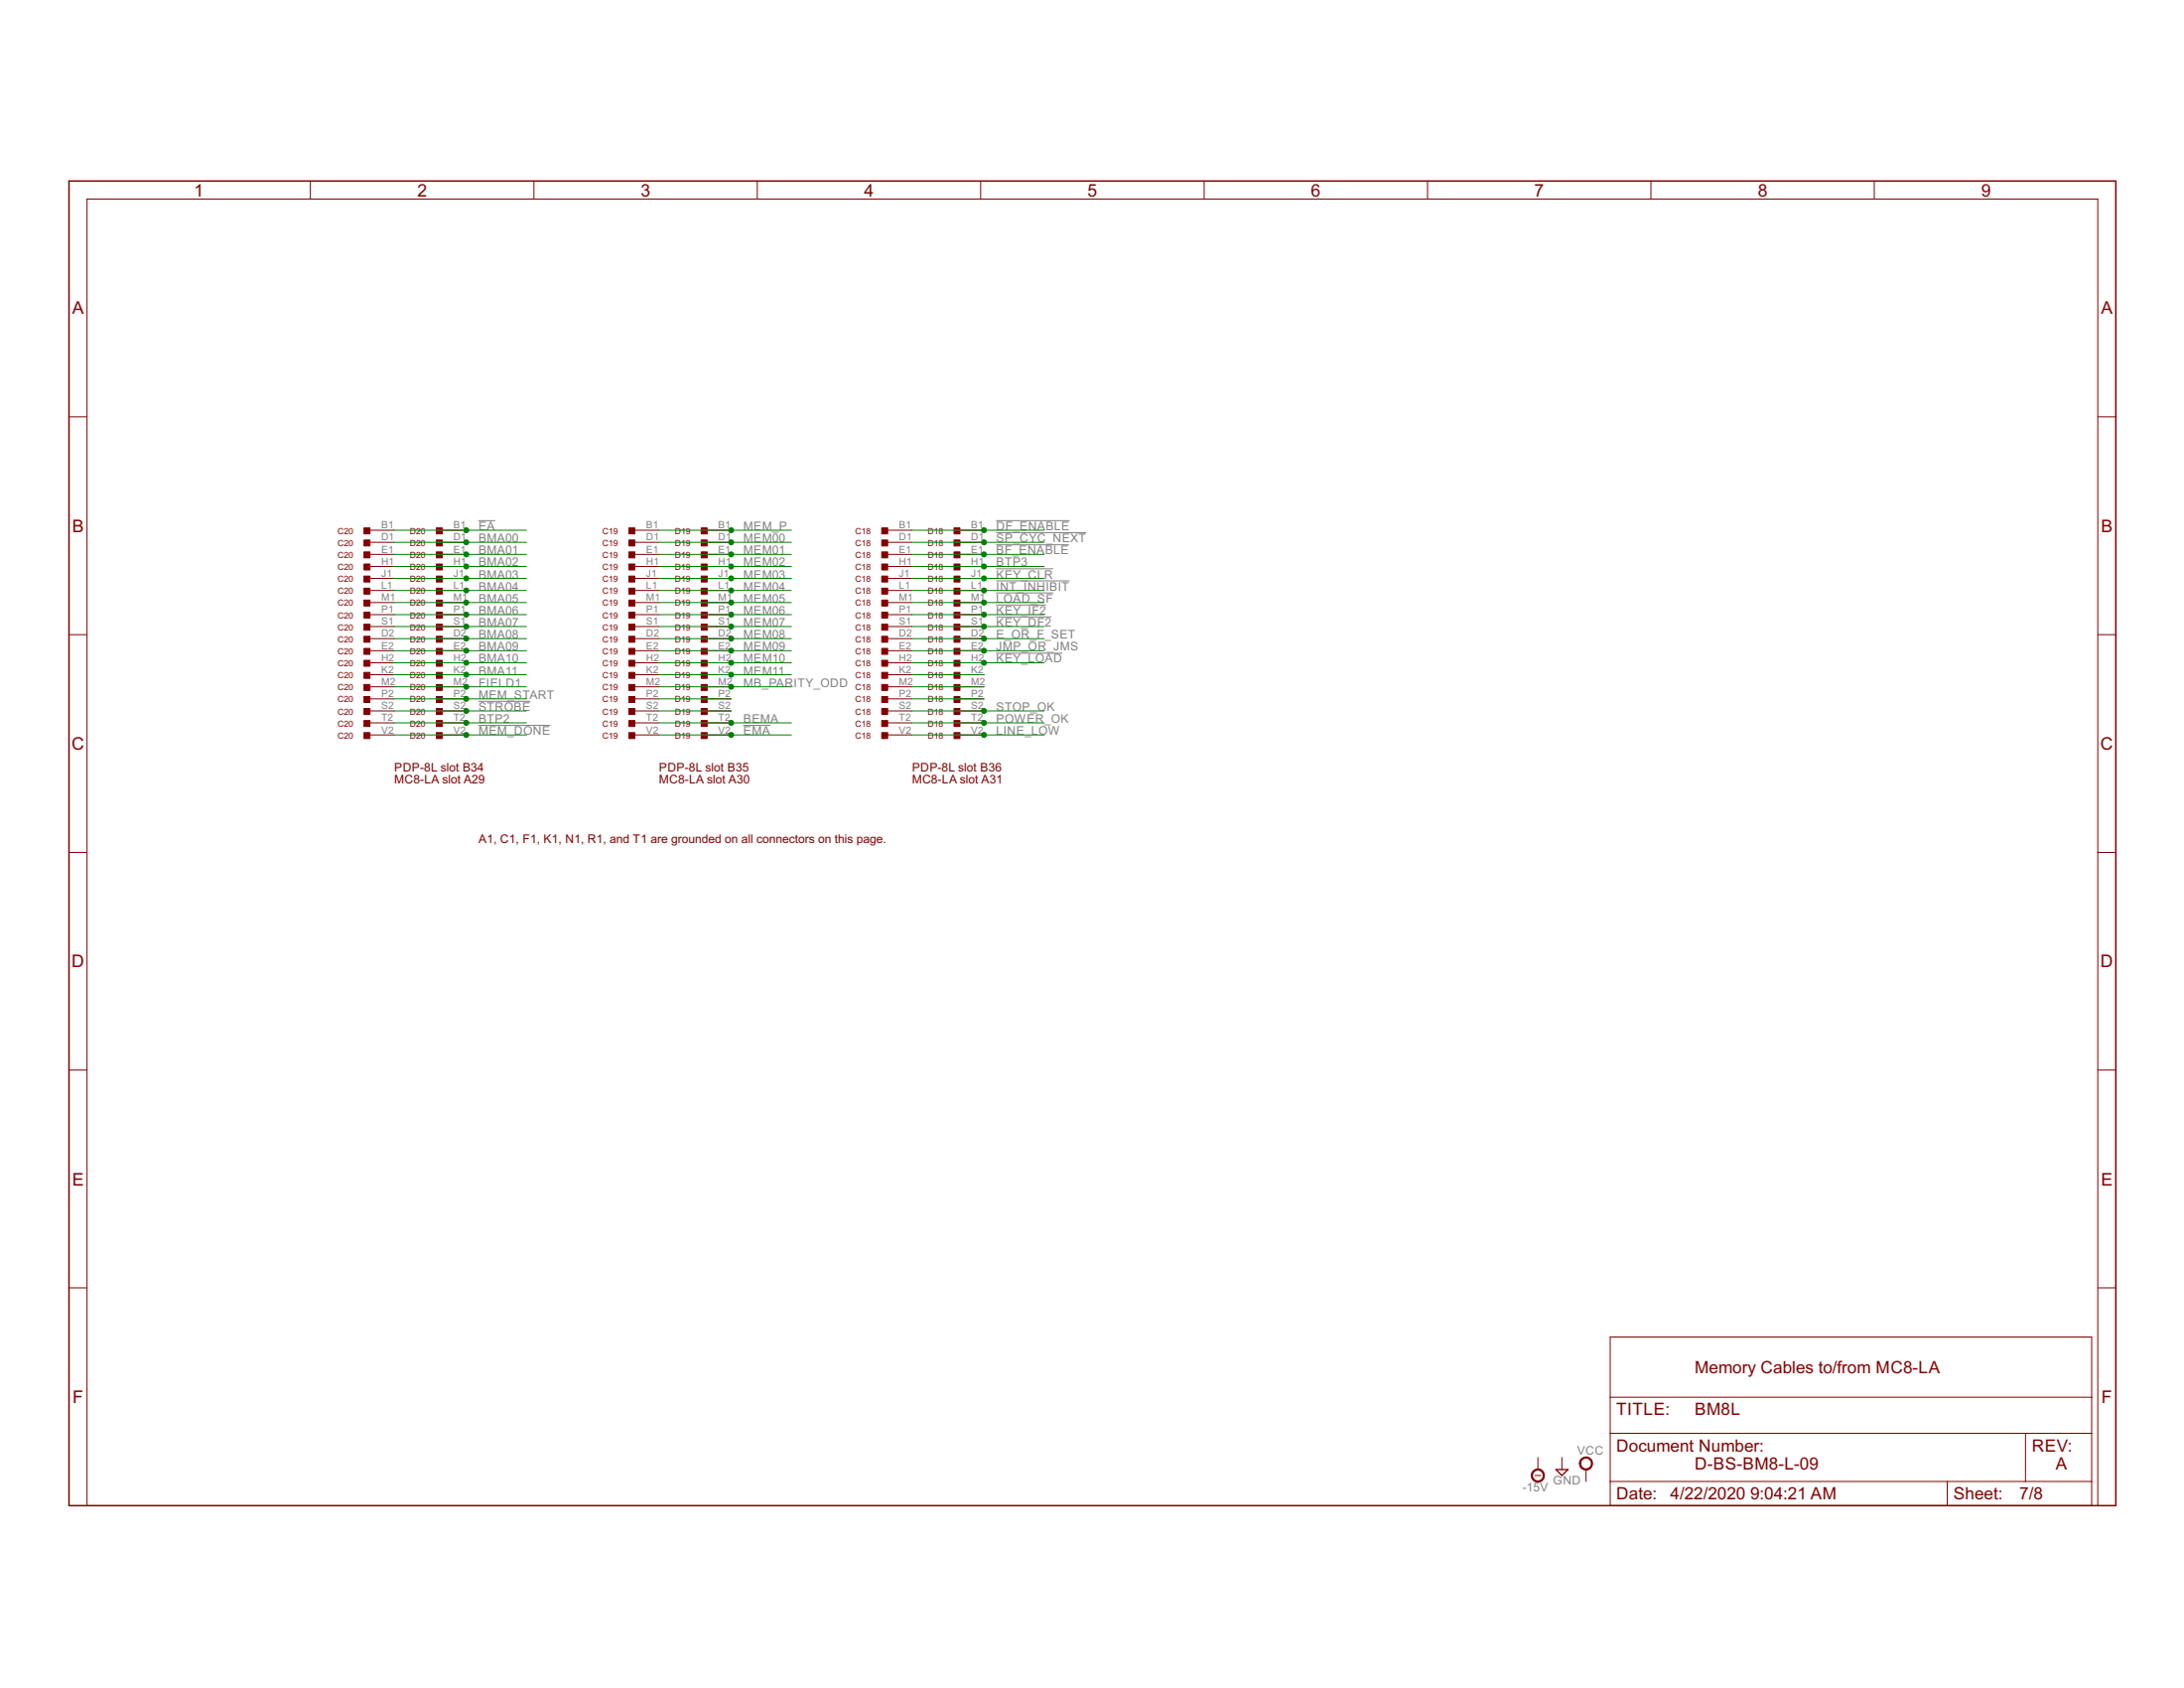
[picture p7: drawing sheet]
<svg xmlns="http://www.w3.org/2000/svg" width="279mm" height="216mm" viewBox="0 0 279 216" stroke-linecap="round" stroke-linejoin="round" font-family="sans-serif">
<g fill="none" stroke="#808080" stroke-width=".13">
<path d="M61.2 66.6h2.2M127.4 66.6h9.4M127.4 68.1h11.6M127.4 69.7h9.3M127.4 78.9h7.1M127.4 77.4h6.4M127.4 75.8h7.3M127.4 74.3h9.4M127.4 72.7h7.3M61.2 92.8h9.2M61.2 89.7h6.7M95.1 92.8h3.5"/>
<path d="M127.4 83.5h8.5"/>
</g>
<path d="M8.8 23.2h261.9v169.4h-261.9z" fill="none" stroke="#800000" stroke-width=".19"/>
<g fill="none" stroke="#800000" stroke-width=".13">
<path d="M39.7 23.2v2.3M68.3 23.2v2.3M96.9 23.2v2.3M125.5 23.2v2.3M154.1 23.2v2.3M182.6 23.2v2.3M211.2 23.2v2.3M239.8 23.2v2.3M8.8 53.3h2.3M268.4 53.3h2.3M47.3 67.8h3.1M47.3 69.4h3.1"/>
<path d="M47.3 70.9h3.1M47.3 72.5h3.1M47.3 74h3.1M47.3 75.5h3.1M47.3 77.1h3.1M47.3 78.6h3.1M56.6 67.8h3M56.6 69.4h3M56.6 70.9h3M56.6 72.5h3M56.6 74h3M56.6 75.5h3"/>
<path d="M56.6 77.1h3M56.6 78.6h3M81.2 67.8h3.1M81.2 69.4h3.1M81.2 70.9h3.1M81.2 72.5h3.1M81.2 74h3.1M81.2 75.5h3.1M81.2 77.1h3.1M81.2 78.6h3.1M90.5 67.8h3M90.5 69.4h3"/>
<path d="M90.5 70.9h3M90.5 72.5h3M90.5 74h3M90.5 75.5h3M90.5 77.1h3M90.5 78.6h3M113.6 67.8h3M113.6 69.4h3M113.6 70.9h3M113.6 72.5h3M113.6 74h3M113.6 75.5h3"/>
<path d="M113.6 77.1h3M113.6 78.6h3M122.8 67.8h3.1M122.8 69.4h3.1M122.8 70.9h3.1M122.8 72.5h3.1M122.8 74h3.1M122.8 75.5h3.1M122.8 77.1h3.1M122.8 78.6h3.1M8.8 81.2h2.3M47.3 80.1h3.1"/>
<path d="M47.3 81.7h3.1M47.3 83.2h3.1M47.3 84.8h3.1M47.3 86.3h3.1M47.3 87.8h3.1M47.3 89.4h3.1M47.3 90.9h3.1M47.3 92.5h3.1M47.3 94h3.1M56.6 80.1h3M56.6 81.7h3M56.6 83.2h3"/>
<path d="M56.6 84.8h3M56.6 86.3h3M56.6 87.8h3M56.6 89.4h3M56.6 90.9h3M56.6 92.5h3M56.6 94h3M81.2 80.1h3.1M81.2 81.7h3.1M81.2 83.2h3.1M81.2 84.8h3.1M81.2 86.3h3.1"/>
<path d="M81.2 87.8h3.1M81.2 89.4h3.1M81.2 90.9h3.1M81.2 92.5h3.1M81.2 94h3.1M90.5 80.1h3M90.5 81.7h3M90.5 83.2h3M90.5 84.8h3M90.5 86.3h3M90.5 87.8h3M90.5 89.4h3"/>
<path d="M90.5 90.9h3M90.5 92.5h3M90.5 94h3M113.6 80.1h3M113.6 81.7h3M113.6 83.2h3M113.6 84.8h3M113.6 86.3h3M113.6 87.8h3M113.6 89.4h3M113.6 90.9h3M113.6 92.5h3"/>
<path d="M113.6 94h3M122.8 80.1h3.1M122.8 81.7h3.1M122.8 83.2h3.1M122.8 84.8h3.1M122.8 86.3h3.1M122.8 87.8h3.1M122.8 89.4h3.1M122.8 90.9h3.1M122.8 92.5h3.1M122.8 94h3.1M268.4 81.2h2.3"/>
<path d="M8.8 109h2.3M268.4 109h2.3M8.8 136.9h2.3M268.4 136.9h2.3M8.8 164.7h2.3M206 171h61.6v21.6h-61.6zM206 178.7h61.6M268.4 164.7h2.3M11.1 192.6v-167.1h257.3v167.1M196.4 188.7h.7M196.7 186.4v1.6M199.8 186.4v1.6"/>
<path d="M202.9 188v1.5M206 183.3h61.6M206 189.5h61.6M249.1 189.5v3.1M259.1 183.3v6.2"/>
</g>
<g fill="#800000" stroke="#800000" stroke-width=".13">
<path d="M112.8 67.5h.8v.8h-.8z"/>
<path d="M112.8 69.1h.8v.7h-.8z"/>
<path d="M112.8 70.6h.8v.8h-.8z"/>
<path d="M112.8 72.1h.8v.8h-.8z"/>
<path d="M112.8 73.7h.8v.7h-.8z"/>
<path d="M112.8 75.2h.8v.8h-.8z"/>
<path d="M112.8 76.8h.8v.7h-.8z"/>
<path d="M112.8 78.3h.8v.8h-.8z"/>
<path d="M112.8 79.8h.8v.8h-.8z"/>
<path d="M112.8 81.4h.8v.7h-.8z"/>
<path d="M112.8 82.9h.8v.8h-.8z"/>
<path d="M112.8 84.5h.8v.7h-.8z"/>
<path d="M112.8 86h.8v.8h-.8z"/>
<path d="M112.8 87.5h.8v.8h-.8z"/>
<path d="M112.8 89.1h.8v.8h-.8z"/>
<path d="M112.8 90.6h.8v.8h-.8z"/>
<path d="M112.8 92.2h.8v.7h-.8z"/>
<path d="M112.8 93.7h.8v.8h-.8z"/>
<path d="M80.5 67.5h.7v.8h-.7z"/>
<path d="M80.5 69.1h.7v.7h-.7z"/>
<path d="M80.5 70.6h.7v.8h-.7z"/>
<path d="M80.5 72.1h.7v.8h-.7z"/>
<path d="M80.5 73.7h.7v.7h-.7z"/>
<path d="M80.5 75.2h.7v.8h-.7z"/>
<path d="M80.5 76.8h.7v.7h-.7z"/>
<path d="M80.5 78.3h.7v.8h-.7z"/>
<path d="M80.5 79.8h.7v.8h-.7z"/>
<path d="M80.5 81.4h.7v.7h-.7z"/>
<path d="M80.5 82.9h.7v.8h-.7z"/>
<path d="M80.5 84.5h.7v.7h-.7z"/>
<path d="M80.5 86h.7v.8h-.7z"/>
<path d="M80.5 87.5h.7v.8h-.7z"/>
<path d="M80.5 89.1h.7v.8h-.7z"/>
<path d="M80.5 90.6h.7v.8h-.7z"/>
<path d="M80.5 92.2h.7v.7h-.7z"/>
<path d="M80.5 93.7h.7v.8h-.7z"/>
<path d="M46.6 67.5h.7v.8h-.7z"/>
<path d="M46.6 69.1h.7v.7h-.7z"/>
<path d="M46.6 70.6h.7v.8h-.7z"/>
<path d="M46.6 72.1h.7v.8h-.7z"/>
<path d="M46.6 73.7h.7v.7h-.7z"/>
<path d="M46.6 75.2h.7v.8h-.7z"/>
<path d="M46.6 76.8h.7v.7h-.7z"/>
<path d="M46.6 78.3h.7v.8h-.7z"/>
<path d="M46.6 79.8h.7v.8h-.7z"/>
<path d="M46.6 81.4h.7v.7h-.7z"/>
<path d="M46.6 82.9h.7v.8h-.7z"/>
<path d="M46.6 84.5h.7v.7h-.7z"/>
<path d="M46.6 86h.7v.8h-.7z"/>
<path d="M46.6 87.5h.7v.8h-.7z"/>
<path d="M46.6 89.1h.7v.8h-.7z"/>
<path d="M46.6 90.6h.7v.8h-.7z"/>
<path d="M46.6 92.2h.7v.7h-.7z"/>
<path d="M46.6 93.7h.7v.8h-.7z"/>
<path d="M122 67.5h.8v.8h-.8z"/>
<path d="M122 69.1h.8v.7h-.8z"/>
<path d="M122 70.6h.8v.8h-.8z"/>
<path d="M122 72.1h.8v.8h-.8z"/>
<path d="M122 73.7h.8v.7h-.8z"/>
<path d="M122 75.2h.8v.8h-.8z"/>
<path d="M122 76.8h.8v.7h-.8z"/>
<path d="M122 78.3h.8v.8h-.8z"/>
<path d="M122 79.8h.8v.8h-.8z"/>
<path d="M122 81.4h.8v.7h-.8z"/>
<path d="M122 82.9h.8v.8h-.8z"/>
<path d="M122 84.5h.8v.7h-.8z"/>
<path d="M122 86h.8v.8h-.8z"/>
<path d="M122 87.5h.8v.8h-.8z"/>
<path d="M122 89.1h.8v.8h-.8z"/>
<path d="M122 90.6h.8v.8h-.8z"/>
<path d="M122 92.2h.8v.7h-.8z"/>
<path d="M122 93.7h.8v.8h-.8z"/>
<path d="M89.7 67.5h.8v.8h-.8z"/>
<path d="M89.7 69.1h.8v.7h-.8z"/>
<path d="M89.7 70.6h.8v.8h-.8z"/>
<path d="M89.7 72.1h.8v.8h-.8z"/>
<path d="M89.7 73.7h.8v.7h-.8z"/>
<path d="M89.7 75.2h.8v.8h-.8z"/>
<path d="M89.7 76.8h.8v.7h-.8z"/>
<path d="M89.7 78.3h.8v.8h-.8z"/>
<path d="M89.7 79.8h.8v.8h-.8z"/>
<path d="M89.7 81.4h.8v.7h-.8z"/>
<path d="M89.7 82.9h.8v.8h-.8z"/>
<path d="M89.7 84.5h.8v.7h-.8z"/>
<path d="M89.7 86h.8v.8h-.8z"/>
<path d="M89.7 87.5h.8v.8h-.8z"/>
<path d="M89.7 89.1h.8v.8h-.8z"/>
<path d="M89.7 90.6h.8v.8h-.8z"/>
<path d="M89.7 92.2h.8v.7h-.8z"/>
<path d="M89.7 93.7h.8v.8h-.8z"/>
<path d="M55.8 67.5h.8v.8h-.8z"/>
<path d="M55.8 69.1h.8v.7h-.8z"/>
<path d="M55.8 70.6h.8v.8h-.8z"/>
<path d="M55.8 72.1h.8v.8h-.8z"/>
<path d="M55.8 73.7h.8v.7h-.8z"/>
<path d="M55.8 75.2h.8v.8h-.8z"/>
<path d="M55.8 76.8h.8v.7h-.8z"/>
<path d="M55.8 78.3h.8v.8h-.8z"/>
<path d="M55.8 79.8h.8v.8h-.8z"/>
<path d="M55.8 81.4h.8v.7h-.8z"/>
<path d="M55.8 82.9h.8v.8h-.8z"/>
<path d="M55.8 84.5h.8v.7h-.8z"/>
<path d="M55.8 86h.8v.8h-.8z"/>
<path d="M55.8 87.5h.8v.8h-.8z"/>
<path d="M55.8 89.1h.8v.8h-.8z"/>
<path d="M55.8 90.6h.8v.8h-.8z"/>
<path d="M55.8 92.2h.8v.7h-.8z"/>
<path d="M55.8 93.7h.8v.8h-.8z"/>
</g>
<g fill="#800000" stroke="#800000" stroke-width=".13">
<path d="M196.1 188.2a.84 .84 0 0 1 1.3 0 .84 .84 0 0 1-.4 1.3 .84 .84 0 0 1-1.1-.8h.1a.69 .69 0 0 1 1-.6 .69 .69 0 0 1 .2 1.1 .69 .69 0 0 1-1.1-.2l-.1-.3h-.1z" fill-rule="evenodd"/>
<path d="M202.2 186.7a.84 .84 0 0 1 1.4 0 .84 .84 0 0 1-.4 1.3 .84 .84 0 0 1-1.1-.8h.1a.69 .69 0 0 1 1-.7 .69 .69 0 0 1 .2 1.2 .69 .69 0 0 1-1.2-.3v-.2h-.1z" fill-rule="evenodd"/>
</g>
<path d="M199.1 188h1.5l-.8 .7z" fill="none" stroke="#800000" stroke-width=".17"/>
<g fill="none" stroke="#008000" stroke-width=".13">
<path d="M50.4 67.8h17M50.4 69.4h17M50.4 72.5h17M50.4 75.5h17M50.4 78.6h17M50.4 70.9h17M50.4 74h17M50.4 77.1h17M84.3 67.8h16.9M84.3 69.4h16.9M84.3 72.5h16.9M84.3 75.5h16.9"/>
<path d="M84.3 78.6h16.9M84.3 70.9h16.9M84.3 74h16.9M84.3 77.1h16.9M116.6 67.8h17M116.6 69.4h17M116.6 72.5h17M116.6 75.5h17M116.6 78.6h17M116.6 70.9h17M116.6 74h17M116.6 77.1h17"/>
<path d="M50.4 80.1h17M50.4 92.5h17M50.4 86.3h17M50.4 83.2h17M50.4 81.7h17M50.4 94h17M50.4 89.4h17M50.4 87.8h17M50.4 84.8h17M50.4 90.9h17M84.3 80.1h16.9M84.3 92.5h16.9"/>
<path d="M84.3 86.3h16.9M84.3 83.2h16.9M84.3 81.7h16.9M84.3 94h16.9M84.3 89.4h9.2M84.3 87.8h16.9M84.3 84.8h16.9M84.3 90.9h9.2M116.6 80.1h17M116.6 92.5h17M116.6 86.3h9.3M116.6 83.2h17"/>
<path d="M116.6 81.7h17M116.6 94h17M116.6 89.4h9.3M116.6 87.8h9.3M116.6 84.8h17M116.6 90.9h17"/>
</g>
<g fill="#008000" stroke="#008000" stroke-width=".13">
<circle cx="59.6" cy="67.8" r=".32"/>
<circle cx="59.6" cy="69.4" r=".32"/>
<circle cx="59.6" cy="72.5" r=".32"/>
<circle cx="59.6" cy="75.5" r=".32"/>
<circle cx="59.6" cy="78.6" r=".32"/>
<circle cx="59.6" cy="70.9" r=".32"/>
<circle cx="59.6" cy="74" r=".32"/>
<circle cx="59.6" cy="77.1" r=".32"/>
<circle cx="59.6" cy="80.1" r=".32"/>
<circle cx="93.5" cy="67.8" r=".32"/>
<circle cx="125.9" cy="72.5" r=".32"/>
<circle cx="93.5" cy="80.1" r=".32"/>
<circle cx="93.5" cy="78.6" r=".32"/>
<circle cx="93.5" cy="77.1" r=".32"/>
<circle cx="93.5" cy="75.5" r=".32"/>
<circle cx="93.5" cy="74" r=".32"/>
<circle cx="93.5" cy="72.5" r=".32"/>
<circle cx="93.5" cy="70.9" r=".32"/>
<circle cx="93.5" cy="69.4" r=".32"/>
<circle cx="125.9" cy="67.8" r=".32"/>
<circle cx="125.9" cy="69.4" r=".32"/>
<circle cx="125.9" cy="70.9" r=".32"/>
<circle cx="125.9" cy="80.1" r=".32"/>
<circle cx="125.9" cy="78.6" r=".32"/>
<circle cx="125.9" cy="77.1" r=".32"/>
<circle cx="125.9" cy="75.5" r=".32"/>
<circle cx="125.9" cy="74" r=".32"/>
<circle cx="59.6" cy="92.5" r=".32"/>
<circle cx="59.6" cy="86.3" r=".32"/>
<circle cx="59.6" cy="83.2" r=".32"/>
<circle cx="59.6" cy="81.7" r=".32"/>
<circle cx="59.6" cy="94" r=".32"/>
<circle cx="59.6" cy="89.4" r=".32"/>
<circle cx="59.6" cy="87.8" r=".32"/>
<circle cx="59.6" cy="84.8" r=".32"/>
<circle cx="59.6" cy="90.9" r=".32"/>
<circle cx="93.5" cy="81.7" r=".32"/>
<circle cx="93.5" cy="83.2" r=".32"/>
<circle cx="93.5" cy="84.8" r=".32"/>
<circle cx="93.5" cy="86.3" r=".32"/>
<circle cx="93.5" cy="87.8" r=".32"/>
<circle cx="93.5" cy="92.5" r=".32"/>
<circle cx="125.9" cy="94" r=".32"/>
<circle cx="125.9" cy="92.5" r=".32"/>
<circle cx="125.9" cy="90.9" r=".32"/>
<circle cx="125.9" cy="84.8" r=".32"/>
<circle cx="125.9" cy="83.2" r=".32"/>
<circle cx="125.9" cy="81.7" r=".32"/>
<circle cx="93.5" cy="94" r=".32"/>
</g>
<g font-size="2.5" fill="#800000">
<text x="24.8" y="25.1">1</text>
<text x="53.4" y="25.1">2</text>
<text x="82" y="25.1">3</text>
<text x="110.6" y="25.1">4</text>
<text x="139.1" y="25.1">5</text>
<text x="167.7" y="25.1">6</text>
<text x="196.3" y="25.1">7</text>
<text x="224.9" y="25.1">8</text>
<text x="253.5" y="25.1">9</text>
<text x="9.2" y="40.2">A</text>
<text x="268.8" y="40.2">A</text>
<text x="9.2" y="68">B</text>
<text x="268.8" y="68">B</text>
<text x="9.2" y="95.9">C</text>
<text x="268.7" y="95.9">C</text>
<text x="9.2" y="123.7">D</text>
<text x="268.7" y="123.7">D</text>
<text x="9.2" y="151.6">E</text>
<text x="268.8" y="151.6">E</text>
<text x="9.3" y="179.4">F</text>
<text x="268.8" y="179.4">F</text>
</g>
<g font-size="2.4" fill="#800000">
<text x="216.8" y="175.6">Memory Cables to/from MC8-LA</text>
<text x="206.8" y="181">TITLE:</text>
<text x="206.8" y="185.6">Document Number:</text>
<text x="216.8" y="181">BM8L</text>
<text x="259.9" y="185.6">REV:</text>
<text x="206.8" y="191.8">Date: 4/22/2020</text>
<text x="216.8" y="188">D-BS-BM8-L-09</text>
<text x="223.9" y="191.8">9:04:21 AM</text>
<text x="249.9" y="191.8">Sheet:</text>
<text x="258.4" y="191.8">7/8</text>
<text x="263" y="188">A</text>
</g>
<g font-size="1.7" fill="#808080">
<text x="61.2" y="67.8">EA</text>
<text x="61.2" y="69.4">BMA00</text>
<text x="61.2" y="70.9">BMA01</text>
<text x="95.1" y="67.8">MEM_P</text>
<text x="95.1" y="70.9">MEM01</text>
<text x="95.1" y="69.4">MEM00</text>
<text x="127.5" y="67.8">DF_ENABLE</text>
<text x="127.5" y="69.4">SP_CYC_NEXT</text>
<text x="127.5" y="70.9">BF_ENABLE</text>
<text x="61.2" y="72.4">BMA02</text>
<text x="61.2" y="75.5">BMA04</text>
<text x="61.2" y="74">BMA03</text>
<text x="61.2" y="77.1">BMA05</text>
<text x="95.1" y="77.1">MEM05</text>
<text x="95.1" y="75.5">MEM04</text>
<text x="95.1" y="74">MEM03</text>
<text x="95.1" y="72.4">MEM02</text>
<text x="127.5" y="72.4">BTP3</text>
<text x="127.5" y="77.1">LOAD_SF</text>
<text x="127.5" y="75.5">INT_INHIBIT</text>
<text x="127.5" y="74">KEY_CLR</text>
<text x="61.2" y="78.6">BMA06</text>
<text x="61.2" y="80.1">BMA07</text>
<text x="61.2" y="83.2">BMA09</text>
<text x="61.2" y="81.7">BMA08</text>
<text x="95.1" y="80.1">MEM07</text>
<text x="95.1" y="78.6">MEM06</text>
<text x="95.1" y="81.7">MEM08</text>
<text x="95.1" y="83.2">MEM09</text>
<text x="127.5" y="80.1">KEY_DF2</text>
<text x="127.5" y="78.6">KEY_IF2</text>
<text x="127.5" y="83.2">JMP_OR_JMS</text>
<text x="127.5" y="81.7">E_OR_F_SET</text>
<text x="61.2" y="86.3">BMA11</text>
<text x="61.2" y="89.4">MEM_START</text>
<text x="61.2" y="87.8">FIELD1</text>
<text x="61.2" y="84.8">BMA10</text>
<text x="95.1" y="84.8">MEM10</text>
<text x="95.1" y="86.3">MEM11</text>
<text x="95.1" y="87.8">MB_PARITY_ODD</text>
<text x="127.5" y="84.8">KEY_LOAD</text>
<text x="61.2" y="92.5">BTP2</text>
<text x="61.2" y="94">MEM_DONE</text>
<text x="61.2" y="90.9">STROBE</text>
<text x="95.1" y="92.5">BEMA</text>
<text x="95.1" y="94">EMA</text>
<text x="127.5" y="94">LINE_LOW</text>
<text x="127.5" y="92.5">POWER_OK</text>
<text x="127.5" y="90.9">STOP_OK</text>
<text x="194.8" y="190.8">-15V</text>
<text x="198.7" y="189.9">GND</text>
<text x="201.8" y="186">VCC</text>
</g>
<g font-size="1.7" fill="#800000">
<text x="50.4" y="98.6">PDP-8L slot B34</text>
<text x="50.4" y="100.2">MC8-LA slot A29</text>
<text x="84.3" y="98.6">PDP-8L slot B35</text>
<text x="84.3" y="100.2">MC8-LA slot A30</text>
<text x="116.7" y="98.6">PDP-8L slot B36</text>
<text x="116.7" y="100.2">MC8-LA slot A31</text>
<text x="61.2" y="107.9">A1, C1, F1, K1, N1, R1, and T1 are grounded on all connectors on this page.</text>
</g>
<g font-size="1.4" fill="#808080">
<text x="48.8" y="67.6">B1</text>
<text x="48.8" y="69.1">D1</text>
<text x="48.8" y="70.7">E1</text>
<text x="58" y="67.6">B1</text>
<text x="58" y="69.1">D1</text>
<text x="58" y="70.7">E1</text>
<text x="82.7" y="67.6">B1</text>
<text x="82.7" y="69.1">D1</text>
<text x="82.7" y="70.7">E1</text>
<text x="91.9" y="67.6">B1</text>
<text x="91.9" y="69.1">D1</text>
<text x="91.9" y="70.7">E1</text>
<text x="115" y="67.6">B1</text>
<text x="115" y="69.1">D1</text>
<text x="115" y="70.7">E1</text>
<text x="124.2" y="67.6">B1</text>
<text x="124.2" y="69.1">D1</text>
<text x="124.2" y="70.7">E1</text>
<text x="48.8" y="72.2">H1</text>
<text x="48.8" y="73.8">J1</text>
<text x="48.8" y="75.3">L1</text>
<text x="48.8" y="76.8">M1</text>
<text x="58" y="72.2">H1</text>
<text x="58" y="73.8">J1</text>
<text x="58" y="75.3">L1</text>
<text x="58" y="76.8">M1</text>
<text x="82.7" y="72.2">H1</text>
<text x="82.7" y="73.8">J1</text>
<text x="82.7" y="75.3">L1</text>
<text x="82.7" y="76.8">M1</text>
<text x="91.9" y="72.2">H1</text>
<text x="91.9" y="73.8">J1</text>
<text x="91.9" y="75.3">L1</text>
<text x="91.9" y="76.8">M1</text>
<text x="115" y="72.2">H1</text>
<text x="115" y="73.8">J1</text>
<text x="115" y="75.3">L1</text>
<text x="115" y="76.8">M1</text>
<text x="124.2" y="72.2">H1</text>
<text x="124.2" y="73.8">J1</text>
<text x="124.2" y="75.3">L1</text>
<text x="124.2" y="76.8">M1</text>
<text x="48.8" y="78.4">P1</text>
<text x="48.8" y="79.9">S1</text>
<text x="48.8" y="81.5">D2</text>
<text x="48.8" y="83">E2</text>
<text x="58" y="78.4">P1</text>
<text x="58" y="79.9">S1</text>
<text x="58" y="81.5">D2</text>
<text x="58" y="83">E2</text>
<text x="82.7" y="78.4">P1</text>
<text x="82.7" y="79.9">S1</text>
<text x="82.7" y="81.5">D2</text>
<text x="82.7" y="83">E2</text>
<text x="91.9" y="78.4">P1</text>
<text x="91.9" y="79.9">S1</text>
<text x="91.9" y="81.5">D2</text>
<text x="91.9" y="83">E2</text>
<text x="115" y="78.4">P1</text>
<text x="115" y="79.9">S1</text>
<text x="115" y="81.5">D2</text>
<text x="115" y="83">E2</text>
<text x="124.2" y="78.4">P1</text>
<text x="124.2" y="79.9">S1</text>
<text x="124.2" y="81.5">D2</text>
<text x="124.2" y="83">E2</text>
<text x="48.8" y="84.5">H2</text>
<text x="48.8" y="86.1">K2</text>
<text x="48.8" y="87.6">M2</text>
<text x="48.8" y="89.2">P2</text>
<text x="58" y="84.5">H2</text>
<text x="58" y="86.1">K2</text>
<text x="58" y="87.6">M2</text>
<text x="58" y="89.2">P2</text>
<text x="82.7" y="84.5">H2</text>
<text x="82.7" y="86.1">K2</text>
<text x="82.7" y="87.6">M2</text>
<text x="82.7" y="89.2">P2</text>
<text x="91.9" y="84.5">H2</text>
<text x="91.9" y="86.1">K2</text>
<text x="91.9" y="87.6">M2</text>
<text x="91.9" y="89.2">P2</text>
<text x="115" y="84.5">H2</text>
<text x="115" y="86.1">K2</text>
<text x="115" y="87.6">M2</text>
<text x="115" y="89.2">P2</text>
<text x="124.2" y="84.5">H2</text>
<text x="124.2" y="86.1">K2</text>
<text x="124.2" y="87.6">M2</text>
<text x="124.2" y="89.2">P2</text>
<text x="48.8" y="90.7">S2</text>
<text x="48.8" y="92.2">T2</text>
<text x="48.8" y="93.8">V2</text>
<text x="58" y="90.7">S2</text>
<text x="58" y="92.2">T2</text>
<text x="58" y="93.8">V2</text>
<text x="82.7" y="90.7">S2</text>
<text x="82.7" y="92.2">T2</text>
<text x="82.7" y="93.8">V2</text>
<text x="91.9" y="90.7">S2</text>
<text x="91.9" y="92.2">T2</text>
<text x="91.9" y="93.8">V2</text>
<text x="115" y="90.7">S2</text>
<text x="115" y="92.2">T2</text>
<text x="115" y="93.8">V2</text>
<text x="124.2" y="90.7">S2</text>
<text x="124.2" y="92.2">T2</text>
<text x="124.2" y="93.8">V2</text>
</g>
<g font-size="1.2" fill="#800000">
<text x="43.2" y="68.3">C20</text>
<text x="43.2" y="69.8">C20</text>
<text x="43.2" y="71.4">C20</text>
<text x="52.4" y="68.3">D20</text>
<text x="52.4" y="69.8">D20</text>
<text x="52.4" y="71.4">D20</text>
<text x="77.1" y="68.3">C19</text>
<text x="77.1" y="69.8">C19</text>
<text x="77.1" y="71.4">C19</text>
<text x="86.3" y="68.3">D19</text>
<text x="86.3" y="69.8">D19</text>
<text x="86.3" y="71.4">D19</text>
<text x="109.4" y="68.3">C18</text>
<text x="109.4" y="69.8">C18</text>
<text x="109.4" y="71.4">C18</text>
<text x="118.7" y="68.3">D18</text>
<text x="118.7" y="69.8">D18</text>
<text x="118.7" y="71.4">D18</text>
<text x="43.2" y="72.9">C20</text>
<text x="43.2" y="74.4">C20</text>
<text x="43.2" y="76">C20</text>
<text x="43.2" y="77.5">C20</text>
<text x="52.4" y="72.9">D20</text>
<text x="52.4" y="74.4">D20</text>
<text x="52.4" y="76">D20</text>
<text x="52.4" y="77.5">D20</text>
<text x="77.1" y="72.9">C19</text>
<text x="77.1" y="74.4">C19</text>
<text x="77.1" y="76">C19</text>
<text x="77.1" y="77.5">C19</text>
<text x="86.3" y="72.9">D19</text>
<text x="86.3" y="74.4">D19</text>
<text x="86.3" y="76">D19</text>
<text x="86.3" y="77.5">D19</text>
<text x="109.4" y="72.9">C18</text>
<text x="109.4" y="74.4">C18</text>
<text x="109.4" y="76">C18</text>
<text x="109.4" y="77.5">C18</text>
<text x="118.7" y="72.9">D18</text>
<text x="118.7" y="74.4">D18</text>
<text x="118.7" y="76">D18</text>
<text x="118.7" y="77.5">D18</text>
<text x="43.2" y="79.1">C20</text>
<text x="43.2" y="80.6">C20</text>
<text x="43.2" y="82.1">C20</text>
<text x="43.2" y="83.7">C20</text>
<text x="52.4" y="79.1">D20</text>
<text x="52.4" y="80.6">D20</text>
<text x="52.4" y="82.1">D20</text>
<text x="52.4" y="83.7">D20</text>
<text x="77.1" y="79.1">C19</text>
<text x="77.1" y="80.6">C19</text>
<text x="77.1" y="82.1">C19</text>
<text x="77.1" y="83.7">C19</text>
<text x="86.3" y="79.1">D19</text>
<text x="86.3" y="80.6">D19</text>
<text x="86.3" y="82.1">D19</text>
<text x="86.3" y="83.7">D19</text>
<text x="109.4" y="79.1">C18</text>
<text x="109.4" y="80.6">C18</text>
<text x="109.4" y="82.1">C18</text>
<text x="109.4" y="83.7">C18</text>
<text x="118.7" y="79.1">D18</text>
<text x="118.7" y="80.6">D18</text>
<text x="118.7" y="82.1">D18</text>
<text x="118.7" y="83.7">D18</text>
<text x="43.2" y="85.2">C20</text>
<text x="43.2" y="86.8">C20</text>
<text x="43.2" y="88.3">C20</text>
<text x="43.2" y="89.8">C20</text>
<text x="52.4" y="85.2">D20</text>
<text x="52.4" y="86.8">D20</text>
<text x="52.4" y="88.3">D20</text>
<text x="52.4" y="89.8">D20</text>
<text x="77.1" y="85.2">C19</text>
<text x="77.1" y="86.8">C19</text>
<text x="77.1" y="88.3">C19</text>
<text x="77.1" y="89.8">C19</text>
<text x="86.3" y="85.2">D19</text>
<text x="86.3" y="86.8">D19</text>
<text x="86.3" y="88.3">D19</text>
<text x="86.3" y="89.8">D19</text>
<text x="109.4" y="85.2">C18</text>
<text x="109.4" y="86.8">C18</text>
<text x="109.4" y="88.3">C18</text>
<text x="109.4" y="89.8">C18</text>
<text x="118.7" y="85.2">D18</text>
<text x="118.7" y="86.8">D18</text>
<text x="118.7" y="88.3">D18</text>
<text x="118.7" y="89.8">D18</text>
<text x="43.2" y="91.4">C20</text>
<text x="43.2" y="92.9">C20</text>
<text x="43.2" y="94.5">C20</text>
<text x="52.4" y="91.4">D20</text>
<text x="52.4" y="92.9">D20</text>
<text x="52.4" y="94.5">D20</text>
<text x="77.1" y="91.4">C19</text>
<text x="77.1" y="92.9">C19</text>
<text x="77.1" y="94.5">C19</text>
<text x="86.3" y="91.4">D19</text>
<text x="86.3" y="92.9">D19</text>
<text x="86.3" y="94.5">D19</text>
<text x="109.4" y="91.4">C18</text>
<text x="109.4" y="92.9">C18</text>
<text x="109.4" y="94.5">C18</text>
<text x="118.7" y="91.4">D18</text>
<text x="118.7" y="92.9">D18</text>
<text x="118.7" y="94.5">D18</text>
</g>
</svg>
